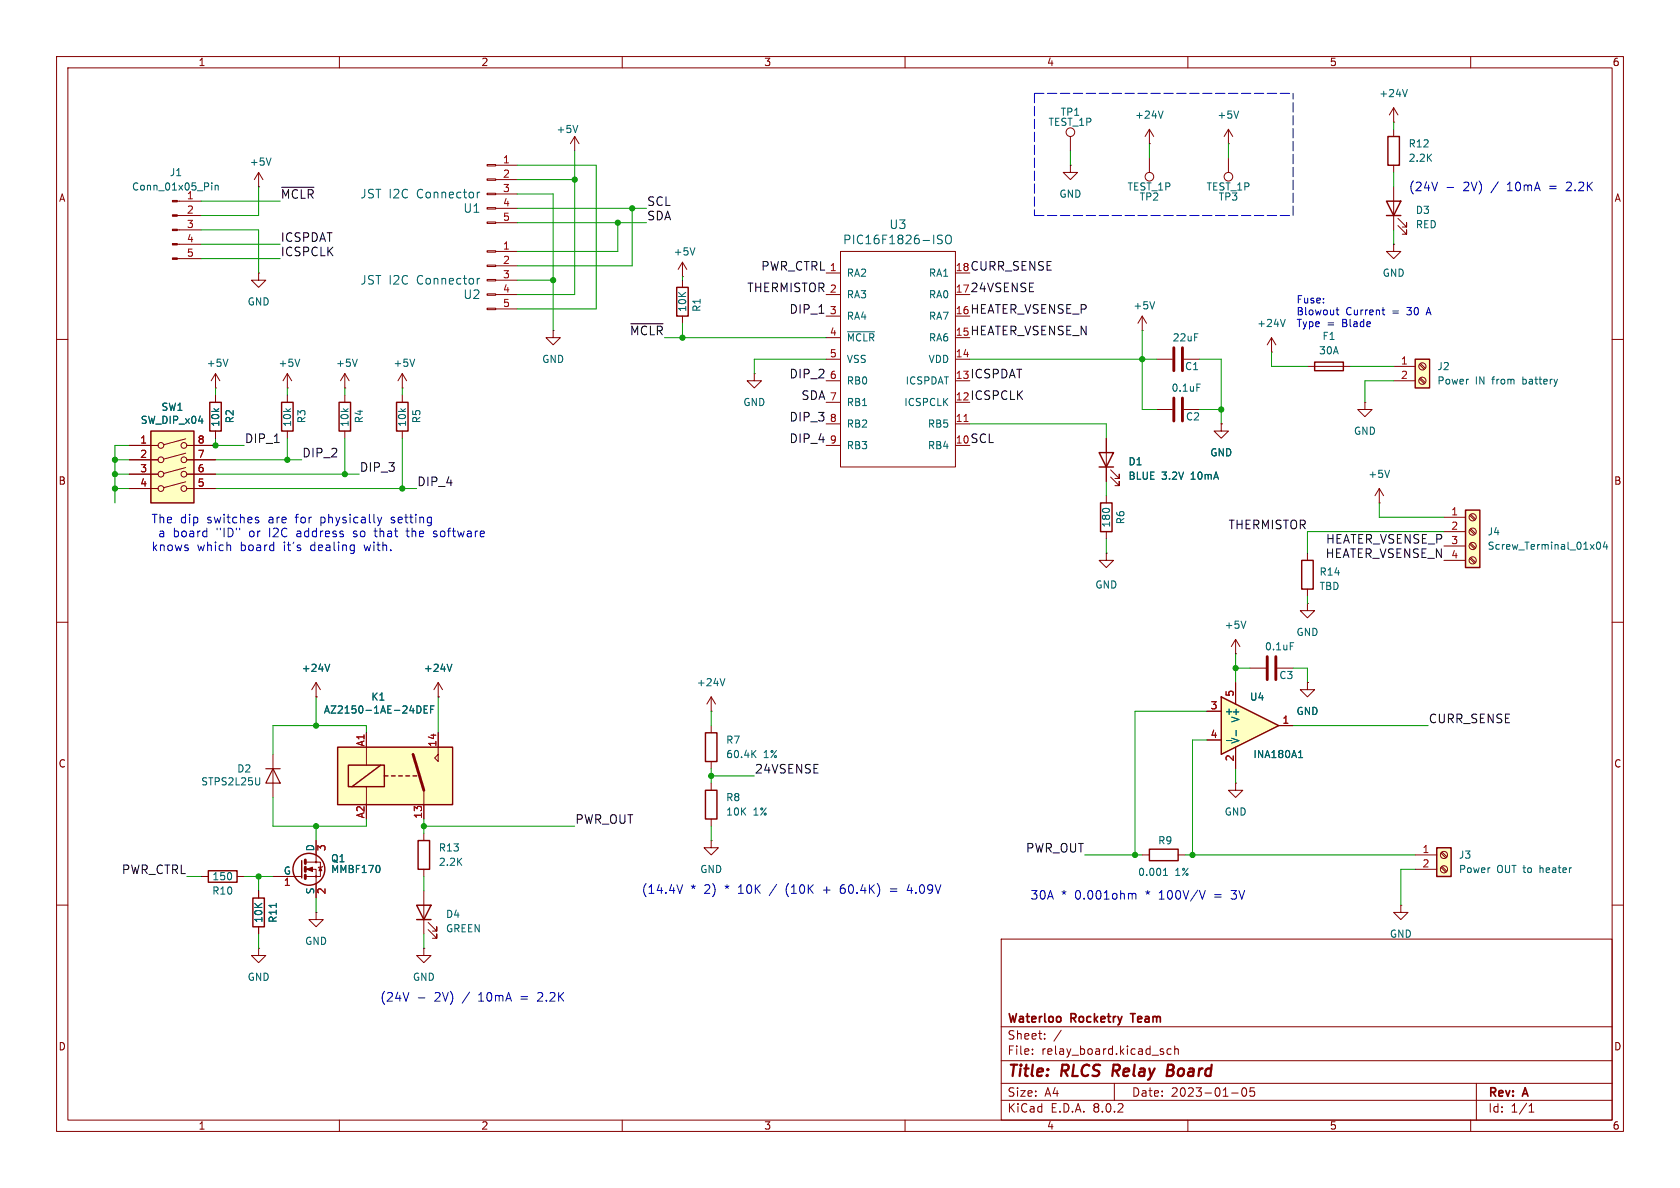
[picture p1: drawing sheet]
<svg xmlns="http://www.w3.org/2000/svg" width="297mm" height="210mm" viewBox="0 0 297 210" stroke-linecap="round" stroke-linejoin="round" font-family="sans-serif">
<g fill="none" stroke="#840000" stroke-width=".18">
<path d="M10 10h277v190h-277zM12 12h273v186h-273zM60 10v2M110 10v2M160 10v2M210 10v2M260 10v2M10 60h2M285 60h2M38.1 69.9v1.2M38.1 76.2v1.3M50.8 68.6h.1"/>
<path d="M50.8 66l-.8 1.3M50.8 66v2.6M50.8 66l.8 1.3M61 68.6h.1M61 66l-.8 1.3M61 66v2.6M61 69.9v1.2M61 76.2v1.3M61 66l.7 1.3M10 110h2M285 110h2M10 160h2"/>
<path d="M285 160h2M177 166h108v32h-108zM60 198v2M110 198v2M160 198v2M177 194.5h108M177 191.5h108M177 187.5h108M177 181.5h108M182.5 186.3v.1M182.5 185.5v.1M184.7 183.6v.1"/>
<path d="M184.7 182.8v.1M187.6 182.1l-1.3 2M197 191.5v3M205.5 185.9l.2 .2-.2 .3M205.5 185.4l.2 .1M207 185.5l-.4-.1-.3 .3v.4l.2 .2h.5M207.7 185.5l.2-.1 .3 .1 .1 .9M207.7 184.9v1.5M210 198v2M217.7 193.2h1.2M219.7 192.4l.2-.1a.81 .81 0 0 1 .6 .6 .81 .81 0 0 1-.3 .8l-.2 .1a.81 .81 0 0 1-.3-1.4zM221.7 192.3h-.7v.7l.2-.1h.5l.1 .3-.1 .5-.2 .1-.5-.1"/>
<path d="M260 198v2M261 191.5v6.5M270.3 196.6h.9M270.3 195.5l.4-.4v1.5"/>
</g>
<path d="M196.9 188.2l-.3 2M206.4 189.2h.7M207.1 189.2l.2 .1M207.2 188.2h-.7l-.2 2 .9-.1M207.3 189.1l-.2 .1" fill="none" stroke="#840000" stroke-width=".4"/>
<path d="M199.8 179.2h.9" fill="none" stroke="#840000" stroke-width=".3"/>
<path d="M53 63.5l-.4 1.3M63.2 63.5l-.5 1.3" fill="none" stroke="#006464" stroke-width=".18"/>
<path d="M37.1 71.1h2v5.1h-2zM59.9 71.1h2.1v5.1h-2.1z" fill="none" stroke="#840000" stroke-width=".25"/>
<path d="M26.7 76.2h7.6v12.7h-7.6z" fill="#ffffc2"/>
<g fill="none" stroke="#840000" stroke-width=".18">
<path d="M31.3 38.1h4.3M31.3 35.6h4.3M45.7 33h.1M45.7 30.5l-.7 1.3M45.7 30.5v2.5M45.7 30.5l.8 1.3M101.6 24.1l-.8 1.3M101.6 24.1v2.6M101.6 24.1l.8 1.3M203.2 25.4h.1M203.2 22.9v2.5M203.2 27.9v2.6"/>
<path d="M203.2 22.9l-.8 1.2M203.2 22.9l.8 1.2M217.2 25.4h.1M217.2 22.9l-.8 1.2M217.2 22.9v2.5M217.2 22.9l.7 1.2M31.3 45.7h4.3M31.3 43.2h4.3M31.3 40.6h4.3M45.7 48.3v1.2h1.3l-1.3 1.3-1.3-1.3h1.3M45.7 48.3h.1M97.8 58.4v1.3h1.3l-1.3 1.3-1.3-1.3h1.3"/>
<path d="M97.8 58.4h.1M146 48.3h2.6M146 59.7h2.6M146 55.9h2.6M146 52.1h2.6M148.6 44.5h20.3v38.1h-20.3zM168.9 48.3h2.5M168.9 59.7h2.5M168.9 55.9h2.5M168.9 52.1h2.5M22.9 78.7h5M32.8 77.6l-3.8 1"/>
<path d="M33 78.7h5.1M38.1 68.6h.1M38.1 66l-.8 1.3M38.1 66v2.6M38.1 66l.8 1.3M50.8 69.9v1.2M50.8 76.2v1.3M71.1 68.6h.1M71.1 66l-.7 1.3M71.1 66v2.6M71.1 69.9v1.2M71.1 76.2v1.3"/>
<path d="M71.1 66l.8 1.3M133.3 66v1.3h1.3l-1.3 1.3-1.2-1.3h1.2M133.3 66h.1M146 78.7h2.6M146 74.9h2.6M146 71.1h2.6M146 67.3h2.6M146 63.5h2.6M168.9 78.7h2.5M168.9 74.9h2.5M168.9 71.1h2.5M168.9 67.3h2.5"/>
<path d="M168.9 63.5h2.5M195.6 77.5v7.6M231.1 64.8h7.7M22.9 81.3h5M22.9 83.8h5M22.9 86.4h5M32.8 85.2l-3.8 1M32.8 82.7l-3.8 1M32.8 80.1l-3.8 1.1M33 81.3h5.1M33 83.8h5.1M33 86.4h5.1"/>
<path d="M195.6 97.8v1.3h1.2l-1.2 1.2-1.3-1.2h1.3M195.6 97.8h.1M195.6 87.6v1.3M195.6 94v1.3M196.3 84.3l1.6 1.6v-.8v.8h-.8M196.3 83.1l1.6 1.5v-.8v.8h-.8M243.8 88.9h.1M243.8 86.4l-.7 1.2M243.8 86.4v2.5M243.8 86.4l.8 1.2M55.9 123.2h.1M55.9 120.7l-.8 1.2"/>
<path d="M55.9 120.7v2.5M55.9 120.7l.7 1.2M77.5 123.2h.1M77.5 120.7l-.8 1.2M77.5 120.7v2.5M77.5 120.7l.7 1.2M125.7 125.7h.1M125.7 123.2l-.7 1.3M125.7 123.2v2.5M125.7 128.3v1.2M125.7 134.6v1.3M125.7 138.4v1.3"/>
<path d="M125.7 123.2l.8 1.3M125.7 144.8v1.3"/>
<circle cx="203.2" cy="31.2" r=".76"/>
<circle cx="28.4" cy="78.7" r=".51"/>
<circle cx="32.5" cy="78.7" r=".51"/>
<circle cx="28.4" cy="83.8" r=".51"/>
<circle cx="28.4" cy="81.3" r=".51"/>
<circle cx="28.4" cy="86.4" r=".51"/>
<circle cx="32.5" cy="83.8" r=".51"/>
<circle cx="32.5" cy="86.4" r=".51"/>
<circle cx="32.5" cy="81.3" r=".51"/>
</g>
<path d="M26.7 76.2h7.6v12.7h-7.6zM49.8 71.1h2v5.1h-2zM70.1 71.1h2v5.1h-2zM232.4 64h5.1v1.5h-5.1zM194.3 80h2.5l-1.2 2.6zM194.3 82.6h2.5M194.6 88.9h2v5.1h-2zM124.7 139.7h2v5.1h-2zM124.7 129.5h2v5.1h-2z" fill="none" stroke="#840000" stroke-width=".25"/>
<g fill="#840000" stroke="#840000" stroke-width=".18">
<path d="M30.5 45.6h.8v.2h-.8z"/>
<path d="M30.5 43.1h.8v.2h-.8z"/>
<path d="M30.5 40.5h.8v.3h-.8z"/>
<path d="M30.5 38h.8v.2h-.8z"/>
<path d="M30.5 35.4h.8v.3h-.8z"/>
</g>
<g fill="none" stroke="#006464" stroke-width=".18">
<path d="M205.6 19.6l-.4 1.3M219 19.6l-.4 1.3M37.4 32.3v.2M37.4 32.8v.8M38 32.8v.8M38 32.9l.2-.1h.3l.1 .8M47.9 27.9l-.4 1.3M102.1 22.2l-.4 1.2M149.8 58.6h4.8M165.9 42.2l.5 .2 .2 .4-.3 .3-.6-.1M165.9 41.6h.7M167.2 41.8a.51 .51 0 0 1 .6-.2 .51 .51 0 0 1 .4 .5v.5a.51 .51 0 0 1-.5 .5 .51 .51 0 0 1-.5-.5z"/>
<path d="M40.3 63.5l-.4 1.3M73.3 63.5l-.4 1.3M245.7 83.1l-.5 1.3M58.3 117.4l-.4 1.3M79.9 117.4l-.4 1.3M128.1 120l-.4 1.2M133.1 133.2l.5 .7M133.6 132.7l-.7 .7"/>
</g>
<path d="M170.4 74.5h.7" fill="none" stroke="#a90000" stroke-width=".18"/>
<path d="M59.7 132.1h20.3v10.1h-20.3z" fill="#ffffc2"/>
<g fill="none" stroke="#840000" stroke-width=".18">
<path d="M86.1 29.1h1.5v.2h-1.5zM86.1 31.6h1.5v.3h-1.5zM86.1 34.2h1.5v.2h-1.5zM86.1 36.7h1.5v.3h-1.5zM86.1 39.2h1.5v.3h-1.5zM87.6 29.2h3.8M87.6 31.8h3.8M87.6 34.3h3.8M87.6 36.8h3.8M87.6 39.4h3.8M246.4 33v7.6M247.1 39.9l1.6 1.5v-.8v.8h-.8"/>
<path d="M247.1 38.6l1.6 1.5v-.7v.7h-.8M86.1 44.3h1.5v.3h-1.5zM86.1 46.9h1.5v.2h-1.5zM86.1 49.4h1.5v.3h-1.5zM86.1 51.9h1.5v.3h-1.5zM86.1 54.5h1.5v.2h-1.5zM87.6 44.5h3.8M87.6 47h3.8M87.6 49.5h3.8M87.6 52.1h3.8M87.6 54.6h3.8M246.4 43.2v1.3h1.2l-1.2 1.2-1.3-1.2h1.3"/>
<path d="M246.4 43.2h.1M204.5 72.4h2.8M209.3 72.4h2.8M48.3 133.4v7.6M64.8 129.5v5.8M64.8 139.1v3.1M74.9 139.7v5.1M77.5 129.5v5.1l-.7-.6 .7-.6M35.6 154.9h1.2M41.9 154.9h1.3M125.7 148.6v1.3h1.3l-1.3 1.2-1.2-1.2h1.2M125.7 148.6h.1"/>
<path d="M201.9 151.1h1.3M208.3 151.1h1.2"/>
</g>
<path d="M245.1 35.6h2.5l-1.2 2.5zM245.1 38.1h2.5M59.7 132.1h20.3v10.1h-20.3zM61.6 135.3h6.3v3.8h-6.3zM67.3 135.3l-5.1 3.8M67.9 137.2h.7M69.2 137.2h.6M70.5 137.2h.6M71.8 137.2h.6M73 137.2h.7M36.8 153.9h5.1v2.1h-5.1zM203.2 150.1h5.1v2h-5.1z" fill="none" stroke="#840000" stroke-width=".25"/>
<path d="M207.5 70.4v4M209 70.4v4M73 133.4l1.9 6.3" fill="none" stroke="#840000" stroke-width=".51"/>
<g fill="none" stroke="#006464" stroke-width=".18">
<path d="M84.4 34v1M84.8 34h-.3l-.1 .3M84.4 49.2v1M84.8 49.2l-.3 .1-.1 .2M211.6 67.9h.6M45.9 137.5v1l-.2 .3M73.7 124.8a.64 .64 0 0 1 .7 .6 .64 .64 0 0 1-.7 .7M75 125.4h.4M75.6 124.8h-.6v1.3h.6M76.1 125.4h.5M76.7 124.8h-.6v1.3M205.7 154.8h.7"/>
<path d="M205.7 153.9l.3-.4v1.3"/>
</g>
<path d="M47 135.9h2.5M48.3 135.9l1.2 2.5h-2.5z" fill="none" stroke="#840000" stroke-width=".2"/>
<path d="M250.2 63.5h2.5v5.1h-2.5z" fill="#ffffc2"/>
<path d="M245.4 24.1h2v5.1h-2zM250.2 63.5h2.5v5.1h-2.5z" fill="none" stroke="#840000" stroke-width=".25"/>
<g fill="none" stroke="#840000" stroke-width=".18">
<path d="M217.2 27.9v2.6M246.4 22.9v1.2M246.4 29.2v1.3M224.8 59.7l-.8 1.3M224.8 59.7v2.5M224.8 59.7l.8 1.3M204.5 63.5h2.8M209.3 63.5h2.8M224.8 62.2h.1M241.3 71.1v1.3h1.3l-1.3 1.3-1.3-1.3h1.3M241.3 71.1h.1M246.4 64.8h3.8"/>
<path d="M246.4 67.3h3.8M250.9 67l.9 .8M250.9 64.4l.9 .9M251.1 66.8l.9 .8M251.1 64.3l.9 .8"/>
<circle cx="217.2" cy="31.2" r=".76"/>
<circle cx="251.5" cy="67.3" r=".63"/>
<circle cx="251.5" cy="64.8" r=".63"/>
</g>
<path d="M207.5 61.5v4M209 61.5v4" fill="none" stroke="#840000" stroke-width=".51"/>
<path d="M227.2 56.5l-.4 1.2" fill="none" stroke="#006464" stroke-width=".18"/>
<path d="M259.1 90.2h2.5v10.1h-2.5z" fill="#ffffc2"/>
<g fill="none" stroke="#840000" stroke-width=".25">
<path d="M119.6 50.8h2.1v5.1h-2.1zM230.1 99.1h2.1v5h-2.1zM259.1 90.2h2.5v10.1h-2.5zM53.3 152.1v3.1M73.9 148.6h2v5.1h-2zM73.7 160h2.5l-1.3 2.6zM73.7 162.6h2.5"/>
<circle cx="54.6" cy="153.7" r="2.82"/>
</g>
<g fill="none" stroke="#840000" stroke-width=".18">
<path d="M246.4 19.1l-.8 1.2M246.4 19.1v2.5M246.4 19.1l.7 1.2M246.4 21.6h.1M120.6 48.9h.1M120.6 46.4v2.5M120.6 49.5v1.3M120.6 55.9v1.3M120.6 46.4l-.7 1.2M120.6 46.4l.8 1.2M201.9 58.4h.1M201.9 55.9l-.7 1.3"/>
<path d="M201.9 55.9v2.5M201.9 55.9l.8 1.3M215.9 74.9v1.3h1.3l-1.3 1.3-1.3-1.3h1.3M215.9 74.9h.1M231.1 97.8v1.3M255.3 91.4h3.8M255.3 94h3.8M255.3 96.5h3.8M255.3 99.1h3.8M259.8 98.7l.9 .9M259.8 96.2l.9 .8M259.8 93.6l.9 .9"/>
<path d="M259.8 91.1l.9 .8M260 98.6l.9 .8M260 96l.9 .9M260 93.5l.9 .8M260 90.9l.9 .9M218.4 115.6h.1M218.4 113l-.7 1.3M218.4 113v2.6M218.4 113l.8 1.3M221 118.1h2.8M225.8 118.1h2.8M231.1 106.7v1.3h1.3l-1.3 1.2-1.2-1.2h1.2"/>
<path d="M231.1 106.7h.1M231.1 104.1v1.3M218.4 138.4v1.3h1.3l-1.3 1.3-1.2-1.3h1.2M218.4 138.4h.1M48.3 154.9h5M54.1 154.9h1.8v3.9M55.9 148.6v3.8h-1.8M55.9 152.4h.7v2.5h-.7v-1.2h-1.8M57 153.2l-.7 .2M74.9 147.3v1.3M74.9 153.7v1.2M74.9 157.5v7.6"/>
<path d="M55.9 161.3v1.3h1.2l-1.2 1.2-1.3-1.2h1.3M55.9 161.3h.1M74.9 167.6v1.3h1.3l-1.3 1.3-1.2-1.3h1.2M74.9 167.6h.1M75.7 164.3l1.5 1.6v-.8v.8h-.7M75.7 163.1l1.5 1.5v-.8v.8h-.7M247.6 160v1.3h1.3l-1.3 1.3-1.2-1.3h1.2M247.6 160h.1"/>
<circle cx="260.3" cy="99.1" r=".63"/>
<circle cx="260.3" cy="96.5" r=".63"/>
<circle cx="260.3" cy="94" r=".63"/>
<circle cx="260.3" cy="91.4" r=".63"/>
<circle cx="55.9" cy="152.4" r=".13"/>
<circle cx="55.9" cy="154.9" r=".13"/>
</g>
<path d="M248.8 15.8l-.4 1.3M122.8 43.8l-.4 1.3M204.1 53.3l-.4 1.3M282.4 96l.1-.2a.68 .68 0 0 1 .5 .7 .68 .68 0 0 1-.5 .6l-.1-.1-.2-.4zM283.7 95.8l-.3 .9h.8M284 96.3v.8M220.3 109.8l-.5 1.3M228.1 113.6h.6M67.1 153.2v.8" fill="none" stroke="#006464" stroke-width=".18"/>
<path d="M224 116.1v4M225.6 116.1v4M54 152v.7M54 153.3v.8M54 154.7v.6" fill="none" stroke="#840000" stroke-width=".51"/>
<g fill="#840000" stroke="#840000" stroke-width=".18">
<path d="M56.6 153.3l.3 .6h-.5z"/>
<path d="M54.2 153.7l1-.4v.8z"/>
</g>
<path d="M254 149.9h2.5v5h-2.5z" fill="#ffffc2"/>
<path d="M44.7 158.8h2v5h-2zM254 149.9h2.5v5h-2.5z" fill="none" stroke="#840000" stroke-width=".25"/>
<g fill="none" stroke="#840000" stroke-width=".18">
<path d="M189.2 29.2v1.3h1.3l-1.3 1.3-1.2-1.3h1.2M189.2 29.2h.1M189.2 24.1v2.6M231.1 120.7v1.2h1.3l-1.3 1.3-1.2-1.3h1.2M231.1 120.7h.1M45.7 157.5v1.3M250.2 151.1h3.8M250.2 153.7h3.8M254.7 153.3l.9 .9M254.7 150.8l.9 .8M254.9 153.2l.9 .8M254.9 150.6l.9 .9"/>
<path d="M45.7 167.6v1.3h1.3l-1.3 1.3-1.3-1.3h1.3M45.7 167.6h.1M45.7 163.8v1.3"/>
<circle cx="189.2" cy="23.4" r=".76"/>
<circle cx="255.3" cy="151.1" r=".63"/>
<circle cx="255.3" cy="153.7" r=".63"/>
</g>
<path d="M48.8 159.7v.7" fill="none" stroke="#006464" stroke-width=".18"/>
<path d="M215.9 123.2l10.2 5.1-10.2 5.1z" fill="#ffffc2"/>
<path d="M215.9 123.2l10.2 5.1-10.2 5.1z" fill="none" stroke="#840000" stroke-width=".25"/>
<g fill="none" stroke="#840000" stroke-width=".18">
<path d="M22.9 78.7h5M33 78.7h5.1M38.1 69.9v1.2M38.1 76.2v1.3M195.6 77.5v2.5M215.9 74.9h.1M22.9 81.3h5M22.9 83.8h5M22.9 86.4h5M33 81.3h5.1M33 83.8h5.1M33 86.4h5.1"/>
<path d="M195.6 82.6v2.5M55.9 123.2h.1M64.8 129.5v2.6M77.5 123.2h.1M77.5 129.5v2.6M213.4 125.7h2.5M213.4 130.8h2.5M218.4 120.7v3.8M218.4 132.1v3.8M226.1 128.3h2.5M231.1 120.7h.1M45.7 157.5v1.3"/>
<path d="M48.3 154.9h5M55.9 148.6v2.5M55.9 156.2v2.6M74.9 142.2v2.6M45.7 163.8v1.3"/>
</g>
<g fill="none" stroke="#006464" stroke-width=".18">
<path d="M58.3 117.4l-.4 1.3M79.9 117.4l-.4 1.3M73.7 124.8a.64 .64 0 0 1 .7 .6 .64 .64 0 0 1-.7 .7M75 125.4h.4M75.6 124.8h-.6v1.3h.6M76.1 125.4h.5M76.7 124.8h-.6v1.3M216.8 130.9h1M218.5 129.1v1M229.6 133.9h.7M229.8 132.8l.1-.1v1.2M48.8 159.7v.7"/>
<path d="M67.1 153.2v.8"/>
</g>
<path d="M49.8 33.1h5.7M111.5 57.2h5.7" fill="none" stroke="#0f0f0f" stroke-width=".18"/>
<g fill="none" stroke="#0000c2" stroke-width=".18">
<path d="M255.8 33.1h1.2M236.2 54.8h.5M236.4 54.4v1.1l.3 .2M244.3 54.8h.5M244.5 55.5l.3 .2M45.3 91.9l.4 .1 .1 .2-.2 .2h-.3M45.3 91.4l.4 .1M62.5 94.8l.1 .1M62.5 96.3l.1 .1M62.5 93.9v.4M62.6 96.3l-.1 1.4M62.6 97.3h-.1"/>
<path d="M66.1 93.9h.6M66.3 93.4l.1 1.4M66.8 91.4l.3 1M67.1 92.4l-.2 .5M67.5 91.4l-.4 1M71.8 93.9h.5M72 93.4v1.3l.2 .2M76.6 94.8h.6M77.2 93.9h-.4l-.2 .2 .1 .2 .5 .2M120.7 156.4l-.5 1.5M148.8 156.5a1.18 1.18 0 0 0-.1 1.4h.1M148.8 157l-.2 .3"/>
<path d="M157.4 157.1h1.2M157.4 157.6h1.2M160.7 156.3l-.3 1.1h.9M200.1 158l.1 .1M200.2 158.1v.8M200.2 158.1l.2-.2 .3 .1 .1 .9M213.1 157.4l-.5 1.5M74 176.4h1.1"/>
</g>
<path d="M182.9 16.5v21.6M182.9 16.5h45.7M182.9 38.1h45.7M228.6 38.1v-21.6" fill="none" stroke="#0000c2" stroke-width=".18" stroke-dasharray="1.7 .6"/>
<g fill="none" stroke="#009600" stroke-width=".18">
<path d="M35.6 35.6h13.9M45.7 33v5.1h-10.1M91.4 39.4h22.9M91.4 36.8h22.9M91.4 29.2h14v25.4h-14M91.4 34.3h6.4v24.1M91.4 31.8h10.2M101.6 26.7v25.4h-10.2M109.2 39.4v5.1h-17.8M111.8 36.8v10.2h-20.4M189.2 26.7v2.5M203.2 25.4v2.5"/>
<path d="M217.2 25.4v2.5M246.4 21.6v1.3M246.4 30.5v2.5M35.6 40.6h10.1v7.7M35.6 45.7h13.9M35.6 43.2h13.9M91.4 49.5h6.4M117.5 59.7h28.5M120.6 48.9v.6M120.6 57.2v2.5M201.9 58.4v14h2.6M246.4 40.6v2.6"/>
<path d="M22.9 78.7h-2.6v10.2M38.1 68.6v1.3M38.1 77.5v1.2h5.1M50.8 68.6v1.3M50.8 77.5v3.8M61 68.6v1.3M61 77.5v6.3M71.1 68.6v1.3M71.1 77.5v8.9M146 63.5h-12.7v2.5M171.4 74.9h24.2v2.6M171.4 63.5h33.1"/>
<path d="M212.1 63.5h3.8v11.4M212.1 72.4h3.8M224.8 62.2v2.6h6.3M238.8 64.8h7.6M246.4 67.3h-5.1v3.8M20.3 83.8h2.6M20.3 86.4h2.6M20.3 81.3h2.6M38.1 83.8h25.4M38.1 86.4h35.6M38.1 81.3h15.2M195.6 85.1v2.5"/>
<path d="M195.6 95.3v2.5M243.8 88.9v2.5h11.5M255.3 94h-24.2v3.8M218.4 118.1h2.6M218.4 115.6v5.1M228.6 118.1h2.5v2.6M231.1 105.4v1.3M55.9 123.2v5.1M64.8 129.5v-1.2h-16.5v5.1M77.5 123.2v6.3M125.7 137.2h7.6M125.7 125.7v2.6"/>
<path d="M125.7 135.9v2.5M213.4 130.8h-2.6v20.3M213.4 125.7h-12.7v25.4M218.4 135.9v2.5M228.6 128.3h23.9M33 154.9h2.6M43.2 154.9h5.1M45.7 154.9v2.6M48.3 141v5.1h16.5v-1.3M55.9 146.1v2.5M55.9 158.8v2.5M74.9 144.8v2.5"/>
<path d="M74.9 154.9v2.6M74.9 146.1h26.7M125.7 146.1v2.5M191.8 151.1h10.1M209.5 151.1h40.7M250.2 153.7h-2.6v6.3M45.7 165.1v2.5M74.9 165.1v2.5"/>
</g>
<g fill="#009600" stroke="#009600" stroke-width=".18">
<circle cx="74.9" cy="146.1" r=".46"/>
<circle cx="125.7" cy="137.2" r=".46"/>
<circle cx="55.9" cy="146.1" r=".46"/>
<circle cx="111.8" cy="36.8" r=".46"/>
<circle cx="109.2" cy="39.4" r=".46"/>
<circle cx="120.6" cy="59.7" r=".46"/>
<circle cx="61" cy="83.8" r=".46"/>
<circle cx="38.1" cy="78.7" r=".46"/>
<circle cx="201.9" cy="63.5" r=".46"/>
<circle cx="215.9" cy="72.4" r=".46"/>
<circle cx="55.9" cy="128.3" r=".46"/>
<circle cx="50.8" cy="81.3" r=".46"/>
<circle cx="20.3" cy="86.4" r=".46"/>
<circle cx="45.7" cy="154.9" r=".46"/>
<circle cx="20.3" cy="81.3" r=".46"/>
<circle cx="20.3" cy="83.8" r=".46"/>
<circle cx="97.8" cy="49.5" r=".46"/>
<circle cx="71.1" cy="86.4" r=".46"/>
<circle cx="101.6" cy="31.8" r=".46"/>
<circle cx="200.7" cy="151.1" r=".46"/>
<circle cx="210.8" cy="151.1" r=".46"/>
<circle cx="218.4" cy="118.1" r=".46"/>
</g>
<g font-size="2.8" fill="#840000">
<text x="178" y="190.9">Title:</text>
<text x="187.7" y="190.9">RLCS</text>
<text x="197.5" y="190.9">Relay</text>
<text x="207.9" y="190.9">Board</text>
</g>
<g font-size="2.1" fill="#0f0f0f">
<text x="49.5" y="35.2">~{MCLR}</text>
<text x="114.3" y="39.1">SDA</text>
<text x="114.3" y="36.5">SCL</text>
<text x="49.5" y="45.4">ICSPCLK</text>
<text x="49.5" y="42.9">ICSPDAT</text>
<text x="134.5" y="47.9">PWR_CTRL</text>
<text x="171.4" y="47.9">CURR_SENSE</text>
<text x="132" y="51.8">THERMISTOR</text>
<text x="171.4" y="51.8">24VSENSE</text>
<text x="111.3" y="59.4">~{MCLR}</text>
<text x="139.5" y="55.6">DIP_1</text>
<text x="171.4" y="59.4">HEATER_VSENSE_N</text>
<text x="171.4" y="55.6">HEATER_VSENSE_P</text>
<text x="139.5" y="67">DIP_2</text>
<text x="141.6" y="70.8">SDA</text>
<text x="171.4" y="67">ICSPDAT</text>
<text x="171.4" y="70.8">ICSPCLK</text>
<text x="139.5" y="74.6">DIP_3</text>
<text x="43.2" y="78.4">DIP_1</text>
<text x="53.3" y="81">DIP_2</text>
<text x="63.5" y="83.5">DIP_3</text>
<text x="139.5" y="78.4">DIP_4</text>
<text x="171.4" y="78.4">SCL</text>
<text x="73.7" y="86">DIP_4</text>
<text x="217.1" y="93.7">THERMISTOR</text>
<text x="234.3" y="98.7">HEATER_VSENSE_N</text>
<text x="234.4" y="96.2">HEATER_VSENSE_P</text>
<text x="252.5" y="128">CURR_SENSE</text>
<text x="133.3" y="136.8">24VSENSE</text>
<text x="101.6" y="145.7">PWR_OUT</text>
<text x="21.5" y="154.6">PWR_CTRL</text>
<text x="181.3" y="150.8">PWR_OUT</text>
</g>
<g font-size="2.1" fill="#006464">
<text x="63.6" y="35.3">JST I2C</text>
<text x="73.7" y="35.3">Connector</text>
<text x="81.8" y="37.8">U1</text>
<text x="157.1" y="40.7">U3</text>
<text x="148.9" y="43.4">PIC16F1826-ISO</text>
<text x="63.6" y="50.5">JST I2C</text>
<text x="73.7" y="50.5">Connector</text>
<text x="81.8" y="53.1">U2</text>
</g>
<g font-size="2.1" fill="#0000c2">
<text x="249" y="34">(24V</text>
<text x="258.7" y="34">2V)</text>
<text x="263.8" y="34">/</text>
<text x="266.7" y="34">10mA</text>
<text x="274.3" y="34">=</text>
<text x="277.5" y="34">2.2K</text>
<text x="26.7" y="92.6">The</text>
<text x="28" y="95.1">a</text>
<text x="30.7" y="95.1">board</text>
<text x="31.8" y="92.6">dip</text>
<text x="36.6" y="92.6">switches</text>
<text x="38.4" y="95.1">&quot;ID&quot;</text>
<text x="44.3" y="95.1">or</text>
<text x="47.6" y="92.6">are</text>
<text x="48" y="95.1">I2C</text>
<text x="52.5" y="92.6">for</text>
<text x="53" y="95.1">address</text>
<text x="57" y="92.6">physically</text>
<text x="63.2" y="95.1">so</text>
<text x="67.1" y="95.1">that</text>
<text x="69.7" y="92.6">setting</text>
<text x="72.9" y="95.1">the</text>
<text x="77.8" y="95.1">software</text>
<text x="26.7" y="97.5">knows</text>
<text x="34.8" y="97.5">which</text>
<text x="42.5" y="97.5">board</text>
<text x="50.3" y="97.5">it's</text>
<text x="55.1" y="97.5">dealing</text>
<text x="64.8" y="97.5">with.</text>
<text x="113.4" y="158.2">(14.4V</text>
<text x="122.1" y="158.2">*</text>
<text x="124.5" y="158.2">2)</text>
<text x="128.3" y="158.2">*</text>
<text x="130.8" y="158.2">10K</text>
<text x="136.5" y="158.2">/</text>
<text x="139.4" y="158.2">(10K</text>
<text x="146.2" y="158.2">+</text>
<text x="149.4" y="158.2">60.4K)</text>
<text x="161.5" y="158.2">4.09V</text>
<text x="182.1" y="159.2">30A</text>
<text x="187.6" y="159.2">*</text>
<text x="190.1" y="159.2">0.001ohm</text>
<text x="202.7" y="159.2">*</text>
<text x="205.2" y="159.2">100V/V</text>
<text x="215.1" y="159.2">=</text>
<text x="218.3" y="159.2">3V</text>
<text x="67.1" y="177.3">(24V</text>
<text x="76.9" y="177.3">2V)</text>
<text x="82" y="177.3">/</text>
<text x="84.9" y="177.3">10mA</text>
<text x="92.4" y="177.3">=</text>
<text x="95.6" y="177.3">2.2K</text>
</g>
<g font-size="2.1" fill="#840000">
<text x="178" y="184">Sheet:</text>
<text x="178" y="181.2">Waterloo</text>
<text x="189.4" y="181.2">Rocketry</text>
<text x="200.7" y="181.2">Team</text>
<text x="178" y="186.7">File:</text>
<text x="184.1" y="186.7">relay_board.kicad_sch</text>
<text x="178" y="196.9">KiCad</text>
<text x="178" y="194.1">Size:</text>
<text x="184.7" y="194.1">A4</text>
<text x="185.7" y="196.9">E.D.A.</text>
<text x="193.3" y="196.9">8.0.2</text>
<text x="200" y="194.1">Date:</text>
<text x="207" y="194.1">2023-01-05</text>
<text x="263" y="194.3">Rev:</text>
<text x="263" y="196.9">Id:</text>
<text x="267.1" y="196.9">1/1</text>
<text x="269.4" y="194.3">A</text>
</g>
<g font-size="1.8" fill="#840000">
<text x="35" y="11.9">1</text>
<text x="85" y="11.9">2</text>
<text x="135" y="11.9">3</text>
<text x="185" y="11.9">4</text>
<text x="235" y="11.9">5</text>
<text x="285" y="11.9">6</text>
<text x="10.3" y="35.9">A</text>
<text x="285.3" y="35.9">A</text>
<text x="10.3" y="85.9">B</text>
<text x="285.3" y="85.9">B</text>
<text x="10.3" y="135.9">C</text>
<text x="285.3" y="135.9">C</text>
<text x="10.3" y="185.9">D</text>
<text x="285.3" y="185.9">D</text>
<text x="35" y="199.9">1</text>
<text x="85" y="199.9">2</text>
<text x="135" y="199.9">3</text>
<text x="185" y="199.9">4</text>
<text x="235" y="199.9">5</text>
<text x="285" y="199.9">6</text>
</g>
<g font-size="1.8" fill="#006464">
<text x="243.7" y="17.4">+24V</text>
<text x="98.3" y="23.7">+5V</text>
<text x="185.3" y="22.5">TEST_1P</text>
<text x="187.4" y="20.7">TP1</text>
<text x="200.6" y="21.2">+24V</text>
<text x="215.1" y="21.2">+5V</text>
<text x="44.1" y="29.5">+5V</text>
<text x="248.9" y="26.3">R12</text>
<text x="248.9" y="28.8">2.2K</text>
<text x="23.2" y="33.9">Conn_01x05_Pin</text>
<text x="29.9" y="31.3">J1</text>
<text x="32.9" y="35.3">1</text>
<text x="187.2" y="35.2">GND</text>
<text x="199.2" y="33.9">TEST_1P</text>
<text x="201.4" y="35.7">TP2</text>
<text x="213.2" y="33.9">TEST_1P</text>
<text x="215.3" y="35.7">TP3</text>
<text x="250.2" y="38">D3</text>
<text x="250.2" y="40.6">RED</text>
<text x="119" y="45.4">+5V</text>
<text x="149.6" y="49.1">RA2</text>
<text x="149.6" y="52.9">RA3</text>
<text x="164.1" y="52.9">RA0</text>
<text x="164.1" y="49.1">RA1</text>
<text x="244.3" y="49.1">GND</text>
<text x="43.7" y="54.2">GND</text>
<text x="121.5" y="55.2" transform="rotate(-90 121.5 55.2)">10K</text>
<text x="124.1" y="55.2" transform="rotate(-90 124.1 55.2)">R1</text>
<text x="149.6" y="56.7">RA4</text>
<text x="164.1" y="56.7">RA7</text>
<text x="200.3" y="54.9">+5V</text>
<text x="222.1" y="58">+24V</text>
<text x="36.4" y="65">+5V</text>
<text x="49.1" y="65">+5V</text>
<text x="59.3" y="65">+5V</text>
<text x="69.5" y="65">+5V</text>
<text x="95.8" y="64.4">GND</text>
<text x="149.6" y="60.6">~{MCLR}</text>
<text x="149.6" y="64.4">VSS</text>
<text x="164.1" y="64.4">VDD</text>
<text x="164.1" y="60.6">RA6</text>
<text x="207.2" y="60.6">22uF</text>
<text x="209.4" y="65.6">C1</text>
<text x="233.1" y="62.8">30A</text>
<text x="233.7" y="60.3">F1</text>
<text x="254" y="65.6">J2</text>
<text x="131.3" y="72">GND</text>
<text x="149.6" y="68.2">RB0</text>
<text x="149.6" y="72">RB1</text>
<text x="159.8" y="72">ICSPCLK</text>
<text x="160" y="68.2">ICSPDAT</text>
<text x="207" y="69.4">0.1uF</text>
<text x="254" y="68.2">Power</text>
<text x="260.8" y="68.2">IN</text>
<text x="263.9" y="68.2">from</text>
<text x="269.4" y="68.2">battery</text>
<text x="24.8" y="75.1">SW_DIP_x04</text>
<text x="28.4" y="72.8">SW1</text>
<text x="39" y="75.6" transform="rotate(-90 39 75.6)">10k</text>
<text x="41.5" y="74.9" transform="rotate(-90 41.5 74.9)">R2</text>
<text x="51.7" y="75.6" transform="rotate(-90 51.7 75.6)">10k</text>
<text x="54.2" y="74.9" transform="rotate(-90 54.2 74.9)">R3</text>
<text x="61.8" y="75.6" transform="rotate(-90 61.8 75.6)">10k</text>
<text x="64.4" y="74.9" transform="rotate(-90 64.4 74.9)">R4</text>
<text x="72" y="75.6" transform="rotate(-90 72 75.6)">10k</text>
<text x="74.5" y="74.9" transform="rotate(-90 74.5 74.9)">R5</text>
<text x="149.6" y="75.8">RB2</text>
<text x="163.9" y="75.8">RB5</text>
<text x="209.6" y="74.5">C2</text>
<text x="239.3" y="77.1">GND</text>
<text x="149.6" y="79.6">RB3</text>
<text x="163.9" y="79.6">RB4</text>
<text x="199.4" y="82.5">D1</text>
<text x="213.9" y="80.9">GND</text>
<text x="199.4" y="85">BLUE</text>
<text x="205.3" y="85">3.2V</text>
<text x="210.6" y="85">10mA</text>
<text x="241.8" y="84.7">+5V</text>
<text x="196.4" y="93.4" transform="rotate(-90 196.4 93.4)">180</text>
<text x="199" y="92.8" transform="rotate(-90 199 92.8)">R6</text>
<text x="262.9" y="94.8">J4</text>
<text x="233.2" y="102">R14</text>
<text x="262.9" y="97.4">Screw_Terminal_01x04</text>
<text x="193.5" y="104.2">GND</text>
<text x="233.2" y="104.5">TBD</text>
<text x="216.4" y="111.4">+5V</text>
<text x="229.1" y="112.6">GND</text>
<text x="53.2" y="119">+24V</text>
<text x="74.8" y="119">+24V</text>
<text x="223.5" y="115.2">0.1uF</text>
<text x="65.5" y="124.1">K1</text>
<text x="123.1" y="121.5">+24V</text>
<text x="220.9" y="124.1">U4</text>
<text x="226.1" y="120.2">C3</text>
<text x="57.2" y="126.3">AZ2150-1AE-24DEF</text>
<text x="128.3" y="131.7">R7</text>
<text x="216.4" y="126.6">+</text>
<text x="219.3" y="131.6" transform="rotate(-90 219.3 131.6)">V-</text>
<text x="219.3" y="127.8" transform="rotate(-90 219.3 127.8)">V+</text>
<text x="229.1" y="126.6">GND</text>
<text x="41.8" y="136.8">D2</text>
<text x="128.3" y="134.2">60.4K</text>
<text x="135" y="134.2">1%</text>
<text x="221.5" y="134.2">INA180A1</text>
<text x="35.5" y="139">STPS2L25U</text>
<text x="128.3" y="141.8">R8</text>
<text x="128.3" y="144.4">10K</text>
<text x="133.1" y="144.4">1%</text>
<text x="204.7" y="149.5">R9</text>
<text x="216.4" y="144.4">GND</text>
<text x="37.5" y="155.8">150</text>
<text x="50.1" y="154.7">G</text>
<text x="55.6" y="150.6" transform="rotate(-90 55.6 150.6)">D</text>
<text x="58.4" y="154.5">MMBF170</text>
<text x="58.4" y="152.6">Q1</text>
<text x="77.5" y="150.7">R13</text>
<text x="77.5" y="153.3">2.2K</text>
<text x="123.7" y="154.5">GND</text>
<text x="201.1" y="155">0.001</text>
<text x="207.7" y="155">1%</text>
<text x="257.8" y="152">J3</text>
<text x="257.8" y="154.5">Power</text>
<text x="264.6" y="154.5">OUT to</text>
<text x="272.5" y="154.5">heater</text>
<text x="37.4" y="158.3">R10</text>
<text x="55.6" y="158.2" transform="rotate(-90 55.6 158.2)">S</text>
<text x="46.6" y="163.2" transform="rotate(-90 46.6 163.2)">10K</text>
<text x="49.1" y="163.2" transform="rotate(-90 49.1 163.2)">R11</text>
<text x="53.8" y="167.2">GND</text>
<text x="78.7" y="162.5">D4</text>
<text x="78.7" y="165">GREEN</text>
<text x="245.6" y="166">GND</text>
<text x="43.7" y="173.6">GND</text>
<text x="72.9" y="173.6">GND</text>
</g>
<g font-size="1.8" fill="#a90000">
<text x="88.8" y="29">1</text>
<text x="88.8" y="31.5">2</text>
<text x="88.8" y="34">3</text>
<text x="32.9" y="37.8">2</text>
<text x="32.9" y="40.4">3</text>
<text x="88.8" y="36.6">4</text>
<text x="88.8" y="39.1">5</text>
<text x="32.9" y="42.9">4</text>
<text x="32.9" y="45.5">5</text>
<text x="88.8" y="44.2">1</text>
<text x="88.8" y="46.7">2</text>
<text x="88.8" y="49.3">3</text>
<text x="88.8" y="51.8">4</text>
<text x="146.6" y="48">1</text>
<text x="146.6" y="51.8">2</text>
<text x="168.9" y="51.8">17</text>
<text x="168.9" y="48">18</text>
<text x="88.8" y="54.4">5</text>
<text x="146.6" y="55.6">3</text>
<text x="146.6" y="59.4">4</text>
<text x="168.9" y="59.4">15</text>
<text x="168.9" y="55.6">16</text>
<text x="146.6" y="63.2">5</text>
<text x="168.9" y="63.2">14</text>
<text x="247.6" y="64.5">1</text>
<text x="146.6" y="67.1">6</text>
<text x="146.6" y="70.9">7</text>
<text x="168.9" y="70.9">12</text>
<text x="168.9" y="67.1">13</text>
<text x="247.6" y="67.1">2</text>
<text x="146.6" y="74.7">8</text>
<text x="168.9" y="74.7">11</text>
<text x="24.7" y="78.5">1</text>
<text x="24.7" y="81">2</text>
<text x="24.7" y="83.6">3</text>
<text x="34.9" y="83.6">6</text>
<text x="34.9" y="81">7</text>
<text x="34.9" y="78.5">8</text>
<text x="146.6" y="78.5">9</text>
<text x="168.9" y="78.5">10</text>
<text x="24.7" y="86.1">4</text>
<text x="34.9" y="86.1">5</text>
<text x="256.5" y="91.2">1</text>
<text x="256.5" y="93.7">2</text>
<text x="256.5" y="96.3">3</text>
<text x="256.5" y="98.8">4</text>
<text x="213.9" y="125.5">3</text>
<text x="218.2" y="123.3" transform="rotate(-90 218.2 123.3)">5</text>
<text x="213.9" y="130.6">4</text>
<text x="226.6" y="128">1</text>
<text x="64.5" y="132.1" transform="rotate(-90 64.5 132.1)">A1</text>
<text x="77.2" y="132.1" transform="rotate(-90 77.2 132.1)">14</text>
<text x="218.2" y="134.7" transform="rotate(-90 218.2 134.7)">2</text>
<text x="64.5" y="144.8" transform="rotate(-90 64.5 144.8)">A2</text>
<text x="74.7" y="144.8" transform="rotate(-90 74.7 144.8)">13</text>
<text x="57.9" y="150.6" transform="rotate(-90 57.9 150.6)">3</text>
<text x="251.4" y="150.9">1</text>
<text x="251.4" y="153.4">2</text>
<text x="50.1" y="156.9">1</text>
<text x="57.9" y="158.2" transform="rotate(-90 57.9 158.2)">2</text>
</g>
<g font-size="1.8" fill="#0000c2">
<text x="229.1" y="53.7">Fuse:</text>
<text x="229.1" y="55.8">Blowout</text>
<text x="229.1" y="57.9">Type</text>
<text x="234.6" y="57.9">=</text>
<text x="237.4" y="57.9">Blade</text>
<text x="237.9" y="55.8">Current</text>
<text x="246.2" y="55.8">=</text>
<text x="249" y="55.8">30</text>
<text x="252.7" y="55.8">A</text>
</g>
</svg>
